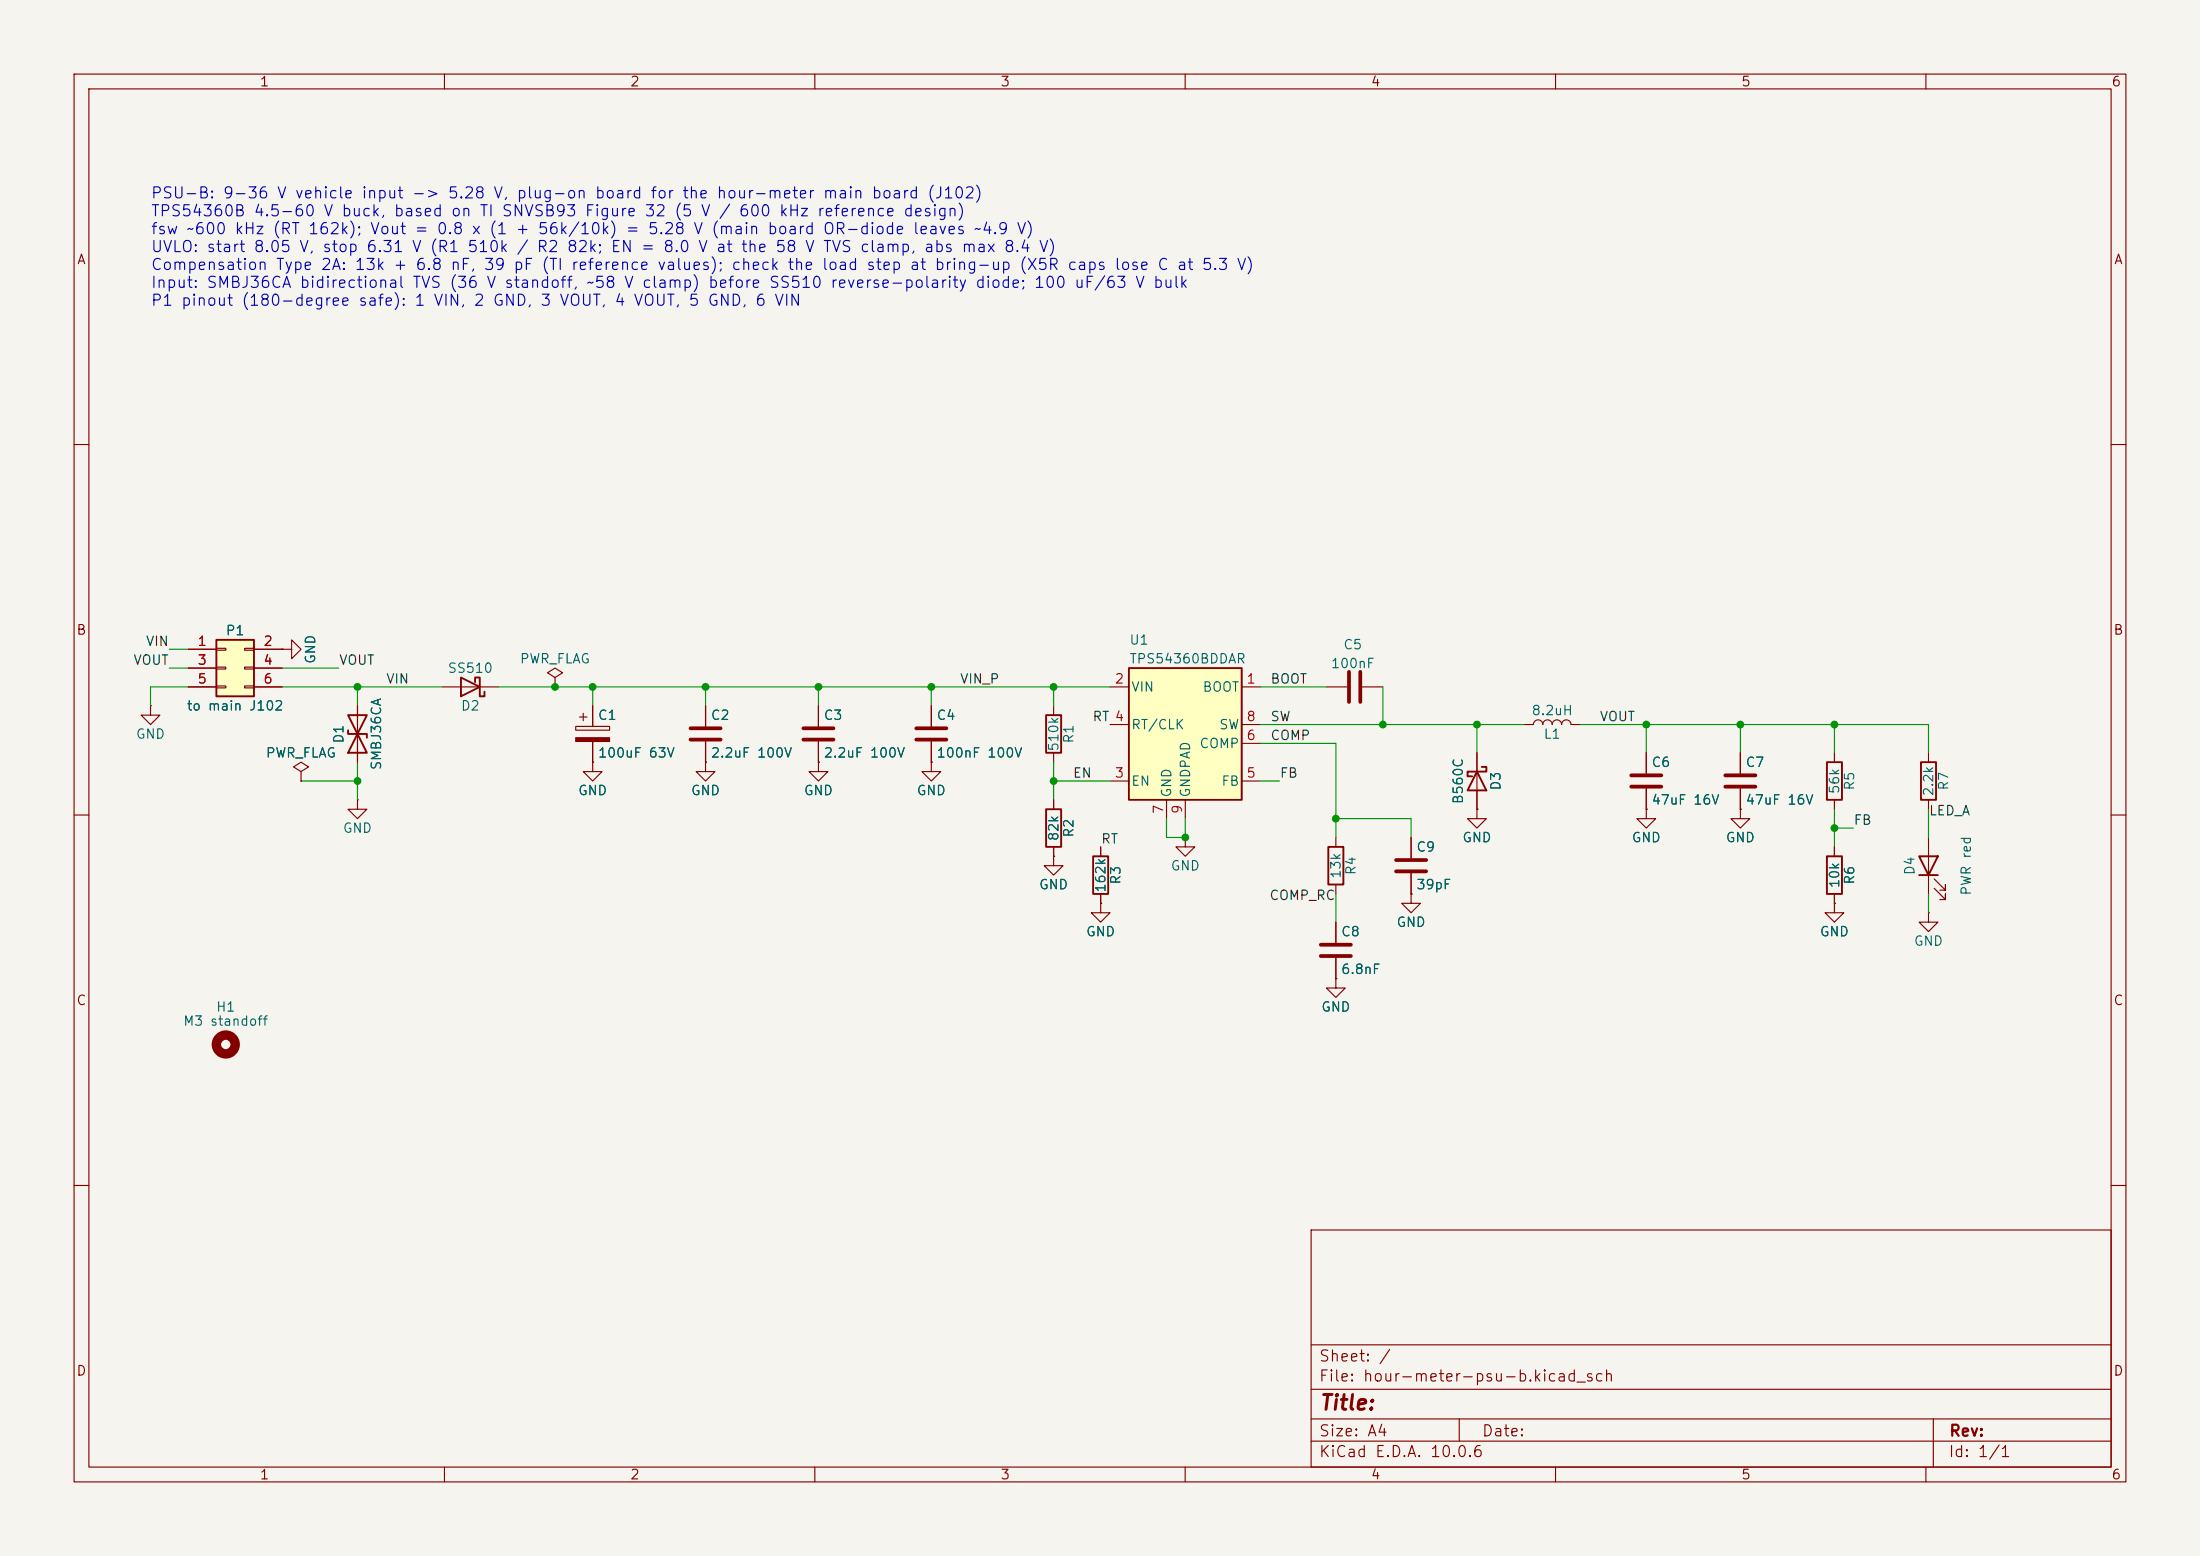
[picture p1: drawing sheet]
<svg xmlns="http://www.w3.org/2000/svg" width="297mm" height="210mm" viewBox="0 0 297 210" stroke-linecap="round" stroke-linejoin="round" font-family="sans-serif">
<path d="M0 0h297v210h-297z" fill="#f5f4ef" stroke="#f5f4ef" stroke-width=".14"/>
<g fill="none" stroke="#840000" stroke-width=".15">
<path d="M10 10h277v190h-277zM12 12h273v186h-273zM60 10v2M110 10v2M160 10v2M210 10v2M260 10v2M10 60h2M285 60h2M179.1 92.7h2.8M183.9 92.7h2.8M10 110h2"/>
<path d="M142.2 115.6v1.2h1.3l-1.3 1.3-1.2-1.3h1.2M142.2 115.6h.1M142.2 108v1.2M142.2 114.3v1.3M148.6 114.3v1.3M160 113v1.3h1.3l-1.3 1.3-1.3-1.3h1.3M160 113h.1M180.3 113v1.3M180.3 119.4v1.3M190.5 113v2.8M190.5 117.9v2.8M199.4 109.2v1.3h1.3l-1.3 1.3-1.3-1.3h1.3"/>
<path d="M199.4 109.2h.1M199.4 101.6v7.6M222.2 109.2v1.3h1.3l-1.3 1.3-1.2-1.3h1.2M222.2 109.2h.1M222.2 101.6v2.8M222.2 106.4v2.8M234.9 109.2v1.3h1.3l-1.3 1.3-1.2-1.3h1.2M234.9 109.2h.1M234.9 101.6v2.8M234.9 106.4v2.8M247.6 101.6v1.3M247.6 108v1.2"/>
<path d="M247.6 114.3v1.3M260.3 101.6v1.3M260.3 108v1.2M260.3 113v7.7M261.1 119.9l1.5 1.5v-.7v.7h-.7M261.1 118.6l1.5 1.5v-.7v.7h-.7M285 110h2M148.6 121.9v1.3h1.3l-1.3 1.3-1.3-1.3h1.3M148.6 121.9h.1M148.6 120.7v1.2M180.3 132.1v1.3h1.3l-1.3 1.2-1.2-1.2h1.2M180.3 132.1h.1"/>
<path d="M180.3 124.5v2.8M180.3 129.3v2.8M190.5 120.7v1.2h1.3l-1.3 1.3-1.3-1.3h1.3M190.5 120.7h.1M247.6 120.7v1.2M260.3 123.2v1.3h1.3l-1.3 1.2-1.2-1.2h1.2M260.3 123.2h.1M10 160h2M177 166h108v32h-108zM285 160h2M60 198v2M110 198v2"/>
<path d="M160 198v2M177 194.5h108M177 191.5h108M177 187.5h108M177 181.5h108M197 191.5v3M210 198v2M260 198v2M261 191.5v6.5"/>
</g>
<path d="M141.2 109.2h2.1v5.1h-2.1zM147.6 115.6h2v5.1h-2zM179.3 114.3h2.1v5.1h-2.1zM199.4 104.1l1.3 2.6h-2.6zM200 103.5h.7v.6h-2.6v.7h.7M246.6 102.9h2.1v5.1h-2.1zM246.6 115.6h2.1v5.1h-2.1zM259.1 115.6h2.5l-1.3 2.5zM259.1 118.1h2.5M259.3 102.9h2.1v5.1h-2.1z" fill="none" stroke="#840000" stroke-width=".25"/>
<path d="M182.1 90.7v4M183.6 90.7v4M188.5 116.1h4M188.5 117.6h4M220.2 104.6h4.1M220.2 106.2h4.1M232.9 104.6h4.1M232.9 106.2h4.1M178.3 127.5h4.1M178.3 129h4.1" fill="none" stroke="#840000" stroke-width=".51"/>
<path d="M152.4 90.2h15.2v17.8h-15.2z" fill="#ffffc2"/>
<path d="M141.2 96.5h2.1v5.1h-2.1zM152.4 90.2h15.2v17.8h-15.2z" fill="none" stroke="#840000" stroke-width=".25"/>
<g fill="none" stroke="#840000" stroke-width=".15">
<path d="M20.3 95.3v1.2h1.3l-1.3 1.3-1.3-1.3h1.3M20.3 95.3h.1M38.1 87.6h1.3v-1.2l1.2 1.2-1.2 1.3v-1.3M38.1 87.6h.1M74.9 91.4l1-.6-1-.6-1 .6 1 .6v1.3M74.9 92.7h.1M110.5 95.3v2.7M125.7 95.3v2.7M142.2 95.3v1.2M149.9 92.7h2.5M149.9 97.8h2.5M167.6 92.7h2.6"/>
<path d="M167.6 97.8h2.6M48.3 108v1.2h1.2l-1.2 1.3-1.3-1.3h1.3M48.3 108h.1M110.5 102.9v1.2h1.3l-1.3 1.3-1.3-1.3h1.3M110.5 102.9h.1M110.5 100.1v2.8M125.7 102.9v1.2h1.3l-1.3 1.3-1.2-1.3h1.2M125.7 102.9h.1M125.7 100.1v2.8M142.2 101.6v1.3M149.9 105.4h2.5M157.5 108v2.5"/>
<path d="M160 108v2.5M167.6 105.4h2.6M167.6 100.3h2.6"/>
</g>
<path d="M108.5 98.3h4M108.5 99.8h4M123.7 98.3h4.1M123.7 99.8h4.1" fill="none" stroke="#840000" stroke-width=".51"/>
<path d="M29.2 86.4h5.1v7.6h-5.1z" fill="#ffffc2"/>
<path d="M29.2 86.4h5.1v7.6h-5.1zM47 96.5h2.5l-2.5 5.1h2.5zM47 98.6v.5h2.5v.5M62.2 91.4l2.6 1.3-2.6 1.3zM64.1 92.1v-.7h.7v2.6h.6v-.7" fill="none" stroke="#840000" stroke-width=".25"/>
<g fill="none" stroke="#840000" stroke-width=".15">
<path d="M25.4 87.6h3.8M25.4 90.2h3.8M25.4 92.7h3.8M29.2 87.5h1.3v.3h-1.3zM29.2 90h1.3v.3h-1.3zM29.2 92.6h1.3v.2h-1.3zM33 87.5h1.3v.3h-1.3zM33 90h1.3v.3h-1.3zM33 92.6h1.3v.2h-1.3zM34.3 87.6h3.8M34.3 90.2h3.8M34.3 92.7h3.8"/>
<path d="M38.1 87.6h.1M48.3 95.3v7.6M59.7 92.7h7.6M77.7 98h4.6v.6h-4.6zM78.2 96.8h1M78.7 96.3v1M80 95.3v2.7M95.2 95.3v2.7M110.5 95.3v2.7M125.7 95.3v2.7M205.7 97.8h1.3a.64 .64 0 0 1 .6-.6 .64 .64 0 0 1 .7 .6 .64 .64 0 0 1 .6-.6 .64 .64 0 0 1 .6 .6 .64 .64 0 0 1 .7-.6 .64 .64 0 0 1 .6 .6 .64 .64 0 0 1 .7-.6 .64 .64 0 0 1 .6 .6h1.3M40.6 104.1l1.1-.6-1.1-.6-1 .6 1 .6v1.3"/>
<path d="M40.6 105.4h.1M80 102.9v1.2h1.3l-1.3 1.3-1.3-1.3h1.3M80 102.9h.1M80 100.1v2.8M95.2 102.9v1.2h1.3l-1.3 1.3-1.2-1.3h1.2M95.2 102.9h.1M95.2 100.1v2.8M110.5 102.9h.1M110.5 100.1v2.8M125.7 102.9h.1M125.7 100.1v2.8M142.2 115.6h.1"/>
<path d="M142.2 108v1.2M142.2 114.3v1.3M148.6 114.3v1.3M190.5 113v2.8M190.5 117.9v2.8M199.4 109.2h.1M199.4 101.6v2.5M199.4 106.7v2.5M222.2 109.2h.1M222.2 101.6v2.8M222.2 106.4v2.8M234.9 109.2h.1"/>
<path d="M234.9 101.6v2.8M234.9 106.4v2.8M247.6 114.3v1.3M148.6 121.9h.1M148.6 120.7v1.2M180.3 132.1h.1M180.3 124.5v2.8M180.3 129.3v2.8M190.5 120.7h.1M247.6 121.9v1.3h1.3l-1.3 1.3-1.2-1.3h1.2M247.6 121.9h.1M247.6 120.7v1.2"/>
</g>
<circle cx="30.5" cy="141" r="1.27" fill="none" stroke="#840000" stroke-width="1.3"/>
<path d="M77.7 99.6h4.6v.5h-4.6z" fill="#840000" stroke="#840000" stroke-width=".15"/>
<path d="M93.2 98.3h4.1M93.2 99.8h4.1" fill="none" stroke="#840000" stroke-width=".51"/>
<g fill="none" stroke="#009600" stroke-width=".15">
<path d="M22.9 90.2h2.5M22.9 87.6h2.5M25.4 92.7h-5.1v2.6M38.1 92.7h21.6M38.1 90.2h7.6M48.3 92.7v2.6M67.3 92.7h82.6M80 92.7v2.6M95.2 92.7v2.6M110.5 92.7v2.6M125.7 92.7v2.6M142.2 92.7v2.6"/>
<path d="M170.2 92.7h8.9M170.2 97.8h35.5M186.7 92.7v5.1M199.4 97.8v3.8M213.4 97.8h46.9v3.8M222.2 97.8v3.8M234.9 97.8v3.8M247.6 97.8v3.8M40.6 105.4h7.7M48.3 102.9v5.1M142.2 102.9v5.1M142.2 105.4h7.7"/>
<path d="M157.5 110.5v2.5h2.5v-2.5M170.2 105.4h2.5M170.2 100.3h10.1v12.7M180.3 110.5h10.2v2.5M247.6 109.2v5.1M247.6 111.8h2.6M260.3 109.2v3.8M180.3 120.7v3.8M260.3 120.7v2.5"/>
</g>
<g fill="#009600" stroke="#009600" stroke-width=".14">
<circle cx="110.5" cy="92.7" r=".46"/>
<circle cx="125.7" cy="92.7" r=".46"/>
<circle cx="95.2" cy="92.7" r=".46"/>
<circle cx="80" cy="92.7" r=".46"/>
<circle cx="142.2" cy="92.7" r=".46"/>
<circle cx="142.2" cy="105.4" r=".46"/>
<circle cx="199.4" cy="97.8" r=".46"/>
<circle cx="186.7" cy="97.8" r=".46"/>
<circle cx="180.3" cy="110.5" r=".46"/>
<circle cx="160" cy="113" r=".46"/>
<circle cx="234.9" cy="97.8" r=".46"/>
<circle cx="247.6" cy="97.8" r=".46"/>
<circle cx="247.6" cy="111.8" r=".46"/>
<circle cx="222.2" cy="97.8" r=".46"/>
<circle cx="74.9" cy="92.7" r=".46"/>
<circle cx="48.3" cy="92.7" r=".46"/>
<circle cx="48.3" cy="105.4" r=".46"/>
</g>
<text font-size="2" fill="#840000" x="178" y="190.8">Title:</text>
<g font-size="1.5" fill="#0000c2">
<text x="20.3" y="27.2">PSU-B: 9-36 V vehicle input -&gt; 5.28 V, plug-on board for the hour-meter main board (J102)</text>
<text x="20.3" y="29.6">TPS54360B 4.5-60 V buck, based on TI SNVSB93 Figure 32 (5 V / 600 kHz reference design)</text>
<text x="20.3" y="32">fsw ~600 kHz (RT 162k); Vout = 0.8 x (1 + 56k/10k) = 5.28 V (main board OR-diode leaves ~4.9 V)</text>
<text x="20.3" y="34.4">UVLO: start 8.05 V, stop 6.31 V (R1 510k / R2 82k; EN = 8.0 V at the 58 V TVS clamp, abs max 8.4 V)</text>
<text x="20.3" y="36.8">Compensation Type 2A: 13k + 6.8 nF, 39 pF (TI reference values); check the load step at bring-up (X5R caps lose C at 5.3 V)</text>
<text x="20.3" y="39.2">Input: SMBJ36CA bidirectional TVS (36 V standoff, ~58 V clamp) before SS510 reverse-polarity diode; 100 uF/63 V bulk</text>
<text x="20.3" y="41.7">P1 pinout (180-degree safe): 1 VIN, 2 GND, 3 VOUT, 4 VOUT, 5 GND, 6 VIN</text>
</g>
<g font-size="1.5" fill="#840000">
<text x="178" y="184.1">Sheet: /</text>
<text x="178" y="186.8">File: hour-meter-psu-b.kicad_sch</text>
<text x="178" y="197">KiCad E.D.A. 10.0.6</text>
<text x="178" y="194.2">Size: A4</text>
<text x="200" y="194.2">Date:</text>
<text x="263" y="197">Id: 1/1</text>
<text x="263" y="194.2">Rev:</text>
</g>
<g font-size="1.3" fill="#840000">
<text x="35" y="12">1</text>
<text x="85" y="12">2</text>
<text x="135" y="12">3</text>
<text x="185" y="12">4</text>
<text x="235" y="12">5</text>
<text x="285" y="12">6</text>
<text x="10.3" y="36">A</text>
<text x="285.3" y="36">A</text>
<text x="10.2" y="86">B</text>
<text x="285.2" y="86">B</text>
<text x="10.2" y="136">C</text>
<text x="285.2" y="136">C</text>
<text x="10.2" y="186">D</text>
<text x="285.2" y="186">D</text>
<text x="35" y="200">1</text>
<text x="85" y="200">2</text>
<text x="135" y="200">3</text>
<text x="185" y="200">4</text>
<text x="235" y="200">5</text>
<text x="285" y="200">6</text>
</g>
<g font-size="1.3" fill="#0f0f0f">
<text x="19.6" y="87.5">VIN</text>
<text x="17.9" y="90">VOUT</text>
<text x="45.7" y="90">VOUT</text>
<text x="52" y="92.6">VIN</text>
<text x="129.5" y="92.6">VIN_P</text>
<text x="171.4" y="92.6">BOOT</text>
<text x="147.4" y="97.7">RT 4</text>
<text x="171.4" y="100.2">COMP</text>
<text x="171.4" y="97.7">SW</text>
<text x="215.9" y="97.7">VOUT</text>
<text x="144.8" y="105.3">EN</text>
<text x="172.7" y="105.3">FB</text>
<text x="250.2" y="111.6">FB</text>
<text x="260.3" y="110.4">LED_A</text>
<text x="148.6" y="114.2">RT</text>
<text x="171.3" y="121.8">COMP_RC</text>
</g>
<g font-size="1.3" fill="#a90000">
<text x="26.6" y="87.5">1</text>
<text x="35.5" y="87.5">2</text>
<text x="26.6" y="90">3</text>
<text x="26.6" y="92.6">5</text>
<text x="35.5" y="90">4</text>
<text x="35.5" y="92.6">6</text>
<text x="150.4" y="92.6">2</text>
<text x="168.2" y="92.6">1</text>
<text x="168.2" y="100.2">6</text>
<text x="168.2" y="97.7">8</text>
<text x="150.4" y="105.3">3</text>
<text x="168.2" y="105.3">5</text>
<text x="157.3" y="110" transform="rotate(-90 157.3 110)">7</text>
<text x="159.9" y="110" transform="rotate(-90 159.9 110)">9</text>
</g>
<g font-size="1.3" fill="#006464">
<text x="30.4" y="86.1">P1</text>
<text x="42.9" y="89.7" transform="rotate(-90 42.9 89.7)">GND</text>
<text x="70.1" y="89.9">PWR_FLAG</text>
<text x="152.4" y="87.3">U1</text>
<text x="152.4" y="89.9">TPS54360BDDAR</text>
<text x="181.3" y="88">C5</text>
<text x="60.3" y="91.1">SS510</text>
<text x="152.6" y="93.7">VIN</text>
<text x="162.3" y="93.7">BOOT</text>
<text x="179.6" y="90.5">100nF</text>
<text x="18.3" y="100">GND</text>
<text x="25.1" y="96.2">to main J102</text>
<text x="46.7" y="100.4" transform="rotate(-90 46.7 100.4)">D1</text>
<text x="62.1" y="96.2">D2</text>
<text x="80.6" y="97.5">C1</text>
<text x="95.9" y="97.5">C2</text>
<text x="111.1" y="97.5">C3</text>
<text x="126.3" y="97.5">C4</text>
<text x="143.2" y="101.5" transform="rotate(-90 143.2 101.5)">510k</text>
<text x="145.2" y="100.4" transform="rotate(-90 145.2 100.4)">R1</text>
<text x="152.6" y="98.8">RT/CLK</text>
<text x="161.8" y="101.3">COMP</text>
<text x="164.5" y="98.8">SW</text>
<text x="206.7" y="96.8">8.2uH</text>
<text x="208.3" y="100">L1</text>
<text x="35.8" y="102.6">PWR_FLAG</text>
<text x="51.8" y="104" transform="rotate(-90 51.8 104)">SMBJ36CA</text>
<text x="77.9" y="107.6">GND</text>
<text x="80.6" y="102.6">100uF 63V</text>
<text x="93.2" y="107.6">GND</text>
<text x="95.9" y="102.6">2.2uF 100V</text>
<text x="108.4" y="107.6">GND</text>
<text x="111.1" y="102.6">2.2uF 100V</text>
<text x="123.7" y="107.6">GND</text>
<text x="126.3" y="102.6">100nF 100V</text>
<text x="152.6" y="106.4">EN</text>
<text x="158.4" y="107.7" transform="rotate(-90 158.4 107.7)">GND</text>
<text x="161" y="107.7" transform="rotate(-90 161 107.7)">GNDPAD</text>
<text x="164.8" y="106.4">FB</text>
<text x="202.9" y="106.8" transform="rotate(-90 202.9 106.8)">D3</text>
<text x="222.9" y="103.8">C6</text>
<text x="235.6" y="103.8">C7</text>
<text x="248.6" y="107.3" transform="rotate(-90 248.6 107.3)">56k</text>
<text x="250.6" y="106.8" transform="rotate(-90 250.6 106.8)">R5</text>
<text x="261.3" y="107.6" transform="rotate(-90 261.3 107.6)">2.2k</text>
<text x="263.3" y="106.8" transform="rotate(-90 263.3 106.8)">R7</text>
<text x="46.2" y="112.7">GND</text>
<text x="143.2" y="113.6" transform="rotate(-90 143.2 113.6)">82k</text>
<text x="145.2" y="113.1" transform="rotate(-90 145.2 113.1)">R2</text>
<text x="197.3" y="114">GND</text>
<text x="197.8" y="108.6" transform="rotate(-90 197.8 108.6)">B560C</text>
<text x="220.2" y="114">GND</text>
<text x="222.9" y="108.9">47uF 16V</text>
<text x="232.9" y="114">GND</text>
<text x="235.6" y="108.9">47uF 16V</text>
<text x="151.6" y="119.5" transform="rotate(-90 151.6 119.5)">R3</text>
<text x="158" y="117.8">GND</text>
<text x="181.3" y="118.7" transform="rotate(-90 181.3 118.7)">13k</text>
<text x="183.3" y="118.2" transform="rotate(-90 183.3 118.2)">R4</text>
<text x="191.1" y="115.3">C9</text>
<text x="248.6" y="120" transform="rotate(-90 248.6 120)">10k</text>
<text x="250.6" y="119.5" transform="rotate(-90 250.6 119.5)">R6</text>
<text x="258.8" y="118.2" transform="rotate(-90 258.8 118.2)">D4</text>
<text x="140.2" y="120.3">GND</text>
<text x="149.6" y="120.6" transform="rotate(-90 149.6 120.6)">162k</text>
<text x="188.4" y="125.4">GND</text>
<text x="191.1" y="120.3">39pF</text>
<text x="266.4" y="121" transform="rotate(-90 266.4 121)">PWR red</text>
<text x="146.5" y="126.7">GND</text>
<text x="181" y="126.7">C8</text>
<text x="181" y="131.8">6.8nF</text>
<text x="245.6" y="126.7">GND</text>
<text x="258.3" y="128">GND</text>
<text x="29.1" y="136.9">H1</text>
<text x="178.3" y="136.9">GND</text>
<text x="24.6" y="138.8">M3 standoff</text>
</g>
</svg>
